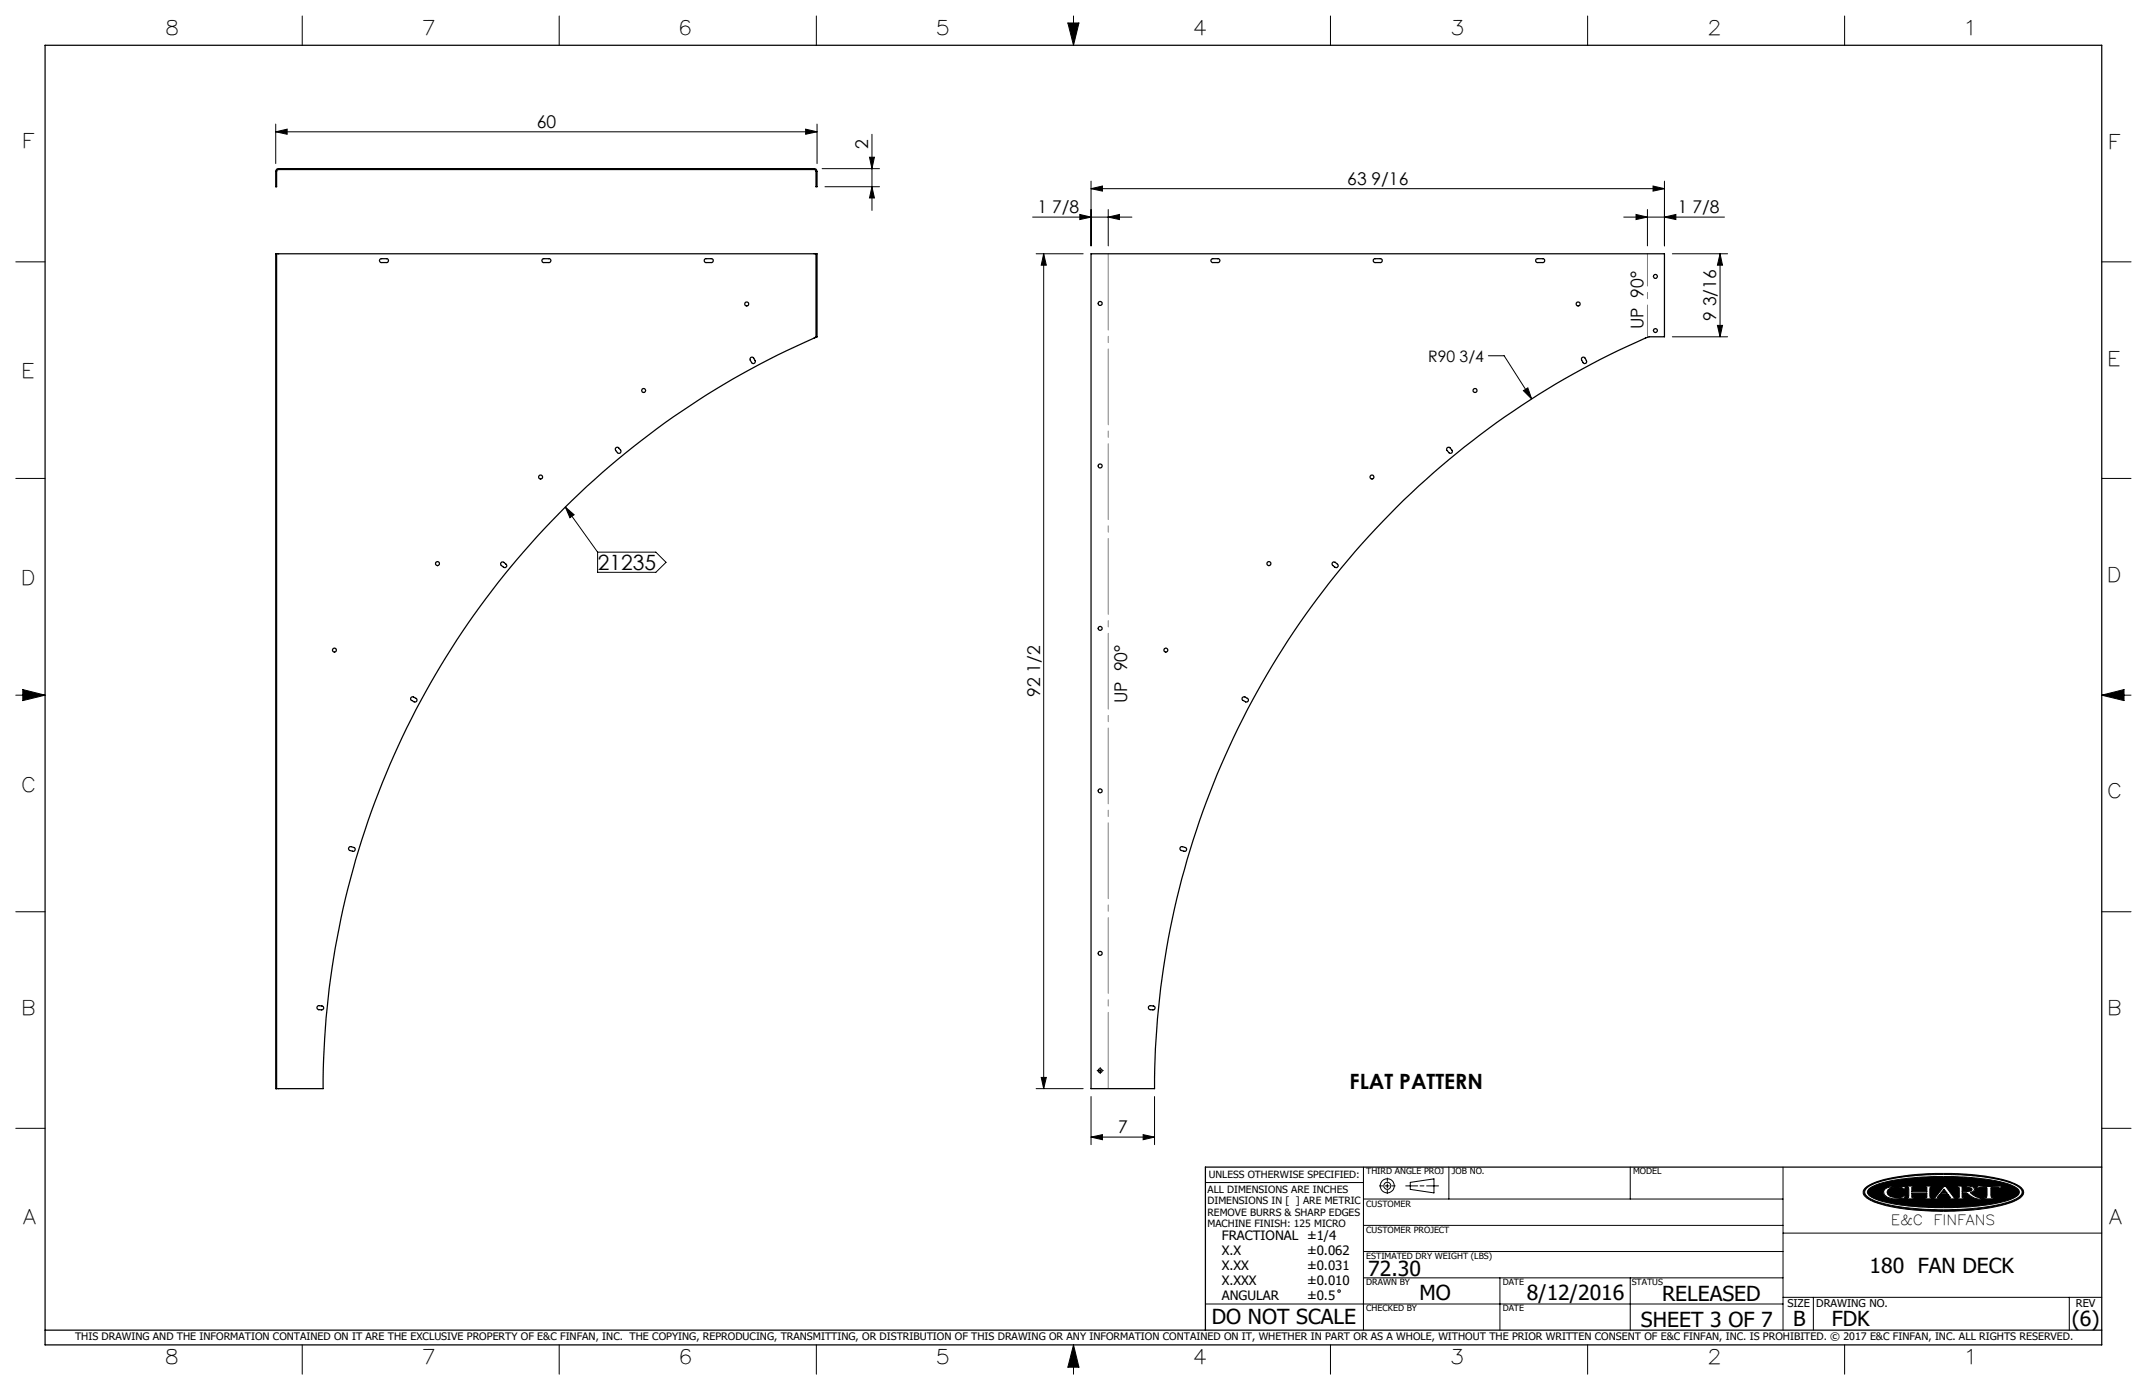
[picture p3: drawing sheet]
<svg xmlns="http://www.w3.org/2000/svg" width="432mm" height="279mm" viewBox="0 0 432 279" stroke-linecap="round" stroke-linejoin="round" font-family="sans-serif">
<g fill="none" stroke="#000" stroke-width=".2">
<path d="M60.8 3.2v5.9M112.5 3.2v5.9M164.2 3.2v5.9M214.8 4.6h2.2l-1.1 4.5zM215.9 3.2v5.9M267.6 3.2v5.9M319.3 3.2v5.9M371 3.2v5.9M55.5 26.5l2.2-.5v1zM55.5 24.9v8M55.5 26.5h108.8M162 26l2.3 .5-2.3 .5z"/>
<path d="M164.3 24.9v8M165.3 33.9h11.6M165.9 37.5h11M174.9 31.6h1l-.5 2.3zM175.4 27v15.3M175.4 37.5l.5 2.3h-1zM219.4 37.9l2.3-.5v1zM219.4 36.4v13M219.4 37.9h115.4M332.5 37.4l2.3 .5-2.3 .5zM334.8 36.4v13M3.2 52.6h5.9"/>
<path d="M207.7 43.6h19.9M208.4 51h9.4M209.9 51l.5 2.3h-1zM209.9 51v167.8M217.2 43.1l2.2 .5-2.2 .5zM222.9 43.6l2.2-.5v1zM222.9 42.1v7.3M326.6 43.6h20.2M329 43.1l2.3 .5-2.3 .5zM331.3 42.1v7.3M334.8 43.6l2.2-.5v1zM336.3 51h11.2"/>
<path d="M345.9 51l.5 2.3h-1zM345.9 51v16.7M422.7 52.6h5.9M299.3 71.5h3.2l5.5 8.7M306.4 78.5l.9-.5 .7 2.2zM336.3 67.7h11.2M345.4 65.4h1l-.5 2.3zM3.2 96.2h5.9M422.7 96.2h5.9M113.7 101.9l1.8 1.6-.9 .6zM113.7 101.9l6.5 9.1M120.2 111h11.7l2 2-2 2h-11.7z"/>
<path d="M3.2 139.7h5.9M4.6 138.6l4.5 1.1-4.5 1.1zM422.7 139.7h5.9M422.7 139.7l4.5-1.1v2.2zM3.2 183.3h5.9M422.7 183.3h5.9M208.4 218.8h9.4M209.4 216.6h1l-.5 2.2zM221 215.2h.5M221.3 215v.4M3.2 226.8h5.9M219.4 228.6l2.3-.5v1z"/>
<path d="M219.4 220.4v9.7M219.4 228.6h12.8M229.9 228.1l2.3 .5-2.3 .5zM232.2 220.4v9.7M242.4 237.7h31.8M274.2 234.6v32.8M277.4 238.4h.7M278.6 238.4h.8M279 236.8v.7M279 238v.8M279 239.3v.6M279.9 238.4h.7"/>
<path d="M282.7 238.4h2.4M283.6 237.7l4.8-.7v2.8l-4.8-.7zM285.6 238.4h.8M286.9 238.4h2.4M291.4 234.6v6.4M327.9 234.6v6.4M358.6 234.6v32.8M375.3 238.7a16.2 16.2 0 0 1 7.4-2.3 55.4 55.4 0 0 1 21.3 1.1l1.9 .8a1.36 1.36 0 0 1 1.1 1.1 1.36 1.36 0 0 1-.7 1.4 23 23 0 0 1-9.9 2.4l-.5 .1a53.3 53.3 0 0 1-18.2-1.4 4.1 4.1 0 0 1-3-2 1.17 1.17 0 0 1 .6-1.2zM375.4 238.9a12.3 12.3 0 0 1 6-2.1 59.4 59.4 0 0 1 22.1 .7 4.5 4.5 0 0 1 3.1 1.9 1.36 1.36 0 0 1-.9 1.5 27.8 27.8 0 0 1-10.4 2.1l-1.1 .1a48.8 48.8 0 0 1-17.3-1.8l-1.5-.9a.94 .94 0 0 1 0-1.5zM375.8 239a15.4 15.4 0 0 1 7.6-2.1l3.6-.3 3.3-.1a44.5 44.5 0 0 1 14.2 1.7l.8 .4a1.03 1.03 0 0 1 .8 1 1.03 1.03 0 0 1-.8 1 25.5 25.5 0 0 1-9.5 2l-5 .1a43.6 43.6 0 0 1-13.5-1.6l-1.3-.8a.79 .79 0 0 1-.2-1.3zM379 239.1a5 5 0 0 1 3.5-.6h.7l-.2 .6-.5-.4a3.4 3.4 0 0 0-2.8 .4l-.2 .5 .2 .5a3.1 3.1 0 0 0 2.8 .5l.4-.3h.3l-.2 .5-.7 .1a3.6 3.6 0 0 1-3.3-.8l-.2-.6zM383.5 238.4h1.6v.2l-.6 .1v.8h3v-.8l-.5-.1v-.2h1.5v.2l-.3 .1-.1 .4 .1 1.5v.1l.3 .1v.2h-1.5v-.2h.4l.1-.2v-.8h-3v.8l.1 .2h.5v.2h-1.6v-.2l.3-.1 .1-.1v-1.5v-.4l-.4-.1z"/>
<path d="M391 239l.6 .9h-1.3zM391 238.4h.3l1.7 2.3 .5 .1v.2h-1.6v-.2l.4-.1-.5-.6h-1.7l-.5 .7h.6v.2h-1.5v-.2l.5-.1zM393.6 238.4h2.3l.9 .2 .3 .4-.2 .5-.7 .2 1.2 .9 1.1 .2v.2a4.2 4.2 0 0 1-2.9-1.1l-1-.1v.9l.6 .1v.2h-1.6v-.2h.3l.2-.2v-1.8l-.5-.2zM394.6 238.6h.9l.9 .2 .2 .3-.2 .3-1.8 .1zM397.9 238.3l1 .2 3.7-.1-.3 .5h-.2l-.1-.2h-1.6l.1 1.9 .6 .2v.2h-2.2v-.2l.7-.2v-1.8l-1.6-.1-.2 .2h-.3zM402.1 238.9h.1M422.7 226.8h5.9M274.2 256.9h84.4M274.2 251.6h84.4M274.2 246.3h84.4M274.2 241h84.4M301.7 256.9v10.5"/>
<path d="M327.9 256.9v10.5M358.6 247.9h64.1M60.8 270.3v5.9M112.5 270.3v5.9M164.2 270.3v5.9M215.9 270.3v5.9M215.9 270.3l1.1 4.5h-2.2zM242.4 262.1h116.2M267.6 270.3v5.9M319.3 270.3v5.9M358.6 260.8h64.1M364.7 260.8v6.6"/>
<path d="M371 270.3v5.9M416.2 260.8v6.6"/>
<circle cx="279" cy="238.4" r=".71"/>
<circle cx="279" cy="238.4" r="1.41"/>
<circle cx="269.3" cy="259.5" r=".25"/>
</g>
<g fill="none" stroke="#000" stroke-width=".25">
<path d="M9.1 9.1h413.6v261.2h-413.6zM55.6 34l.3-.1h107.9a.54 .54 0 0 1 .5 .6v3h-.2v-3.1l-.3-.3h-107.8l-.4 .4v3h-.1v-3.1zM55.6 51h108.5M55.6 51h-.1v167.8h.1M55.6 51v167.8M76.4 52.1l1.4-.1a.39 .39 0 0 1 .3 .4 .39 .39 0 0 1-.3 .4h-1.1a.39 .39 0 0 1-.3-.3 .39 .39 0 0 1 0-.4zM109.1 52.1l1.3-.1a.39 .39 0 0 1 .4 .4 .39 .39 0 0 1-.4 .4h-1a.42 .42 0 0 1-.3-.7zM141.7 52.1l1.4-.1a.39 .39 0 0 1 .3 .4 .39 .39 0 0 1-.3 .4h-1.1a.39 .39 0 0 1-.3-.3 .39 .39 0 0 1 0-.4zM164.1 51h.2v16.7M164.1 51v16.7M219.4 51h115.4v16.7h-3.1a164.4 164.4 0 0 0-99.5 151.1h-12.8zM243.7 52h1.2a.39 .39 0 0 1 .5 .4 .39 .39 0 0 1-.5 .4h-1a.4 .4 0 0 1-.3-.3 .4 .4 0 0 1 .1-.5z"/>
<path d="M276.2 52.2l.3-.2h1.1a.39 .39 0 0 1 .4 .4 .39 .39 0 0 1-.4 .4h-1a.41 .41 0 0 1-.4-.6zM309 52h1.3a.39 .39 0 0 1 .4 .4 .39 .39 0 0 1-.4 .4h-1.1a.4 .4 0 0 1-.3-.3 .4 .4 0 0 1 .1-.5zM151 71.9l.3-.1 .6 .7a.4 .4 0 0 1-.2 .5 .4 .4 0 0 1-.5-.1l-.4-.6zM163.8 67.9a164.6 164.6 0 0 0-98.8 150.9h-9.4M164.1 67.7l-.3 .2M164.1 67.7h.2M164.3 67.7l-.5 .2M318.1 72a.42 .42 0 0 1 .7 0l.3 .5a.39 .39 0 0 1-.2 .5 .39 .39 0 0 1-.5-.1l-.3-.6zM123.8 90.1l.5-.2 .5 .6a.4 .4 0 0 1-.1 .6 .4 .4 0 0 1-.5-.1l-.4-.4zM291.1 90h.5l.4 .5a.39 .39 0 0 1 0 .6 .39 .39 0 0 1-.6-.1l-.5-.7zM100.7 113.2l.4-.2 .7 .4a.39 .39 0 0 1 0 .5 .39 .39 0 0 1-.5 .1l-.5-.4zM268 113.1l.4-.1 .6 .4a.4 .4 0 0 1 0 .6 .4 .4 0 0 1-.5 0l-.5-.4z"/>
<path d="M82.6 140.3l.5-.2 .5 .3a.39 .39 0 0 1 .2 .5 .39 .39 0 0 1-.5 .2l-.6-.3zM249.8 140.3l.5-.2 .6 .3a.39 .39 0 0 1 .1 .5 .39 .39 0 0 1-.5 .2l-.6-.3zM70.2 170.4l.2-.2 .8 .2a.39 .39 0 0 1 .2 .5 .39 .39 0 0 1-.5 .2l-.6-.2-.2-.2zM237.4 170.3l.4-.1 .6 .2a.39 .39 0 0 1 .2 .5 .39 .39 0 0 1-.5 .2l-.5-.1a.4 .4 0 0 1-.2-.7zM63.8 202.3l.3-.2 .6 .1a.39 .39 0 0 1 .4 .4 .39 .39 0 0 1-.4 .4h-.6a.41 .41 0 0 1-.3-.7zM231 202.3l.3-.2 .7 .1a.39 .39 0 0 1 .3 .4 .39 .39 0 0 1-.4 .4h-.6a.41 .41 0 0 1-.3-.7zM422.7 234.6h-180.3v32.8M9.1 267.4h413.6"/>
<circle cx="332.9" cy="55.6" r=".4"/>
<circle cx="129.5" cy="78.5" r=".38"/>
<circle cx="150.2" cy="61.1" r=".4"/>
<circle cx="221.3" cy="61" r=".39"/>
<circle cx="296.7" cy="78.5" r=".39"/>
<circle cx="317.4" cy="61.1" r=".4"/>
<circle cx="332.9" cy="66.4" r=".39"/>
<circle cx="108.7" cy="95.9" r=".39"/>
<circle cx="221.3" cy="93.7" r=".39"/>
<circle cx="275.9" cy="95.9" r=".38"/>
<circle cx="88" cy="113.3" r=".4"/>
<circle cx="255.2" cy="113.3" r=".4"/>
<circle cx="67.3" cy="130.7" r=".39"/>
<circle cx="221.3" cy="126.3" r=".38"/>
<circle cx="234.5" cy="130.7" r=".39"/>
<circle cx="221.3" cy="159" r=".38"/>
<circle cx="221.3" cy="191.6" r=".39"/>
<circle cx="221.3" cy="215.2" r=".38"/>
</g>
<g fill="#000">
<path d="M383.5 238.4v.2h.3l.1 .2v1.8l-.1 .1-.3 .1v.2h1.6v-.2h-.5l-.1-.2v-.8h3v.9l-.5 .1v.2h1.5v-.2l-.3-.1-.1-.2v-1.6l.1-.3h.3v-.2h-1.5v.2l.5 .1v.8h-3v-.8l.6-.1v-.2zM391 238.4l-1.8 2.3-.5 .1v.2h1.5v-.2h-.6l.5-.7h1.7l.5 .6-.4 .1v.2h1.6v-.2l-.5-.1-1.7-2.3zM393.6 238.4v.2l.5 .2v1.8l-.2 .2h-.3v.2h1.6v-.2l-.6-.1v-.9l1 .1a3.7 3.7 0 0 0 2.9 1.1v-.2a3.4 3.4 0 0 1-2.3-1.1 .68 .68 0 0 0 .8-.2 .68 .68 0 0 0 0-.8l-.7-.3zM397.9 238.3l-.4 .6h.3l.2-.2 1.6 .1v1.8l-.2 .2h-.5v.2h2.2v-.2h-.5l-.2-.3v-1.7l1.6-.1 .1 .2h.2l.3-.5-4 .1zM375.8 239a13.3 13.3 0 0 1 6.5-2l2.7-.3 3.8-.2 7.5 .2a24.3 24.3 0 0 1 9.1 2 1.01 1.01 0 0 1 .7 .9 1.01 1.01 0 0 1-.7 1 21.9 21.9 0 0 1-8.6 1.9l-3.9 .2h-4.1l-3.8-.2a21.2 21.2 0 0 1-8.8-2l-.4-.3-.2-.5zM379.1 239a1.04 1.04 0 0 0 .7 1.7 7 7 0 0 0 3.2 .1l.2-.5h-.3l-.5 .4a2.56 2.56 0 0 1-2.8-.8 1.28 1.28 0 0 1 1.4-1.3h.2a1.49 1.49 0 0 1 1.4 .2l.4 .3 .2-.6h-.6a4.7 4.7 0 0 0-3.5 .5zM375.3 238.7a17.5 17.5 0 0 1 7.8-2.4l5.1-.4h4.8a34.5 34.5 0 0 1 12.5 2.2l.4 .2a1.36 1.36 0 0 1 .9 2 9.1 9.1 0 0 1-5.1 2.2l-.4 .1a58.1 58.1 0 0 1-23.1-.6 5.6 5.6 0 0 1-3.4-1.9v-.8zM375.3 238.9a1.14 1.14 0 0 0 .6 1.9 24 24 0 0 0 9.3 2.1l4.6 .3 3.7-.1a33.7 33.7 0 0 0 11.9-2.1l.4-.2a1.19 1.19 0 0 0 .9-1.2 1.19 1.19 0 0 0-.9-1.1 21.6 21.6 0 0 0-8.8-2.1l-5.1-.3-4.7 .1a30.2 30.2 0 0 0-11.1 2.1z" fill-rule="evenodd"/>
<path d="M215.9 270.3l-1.1 4.5h2.2zM214.8 4.6h2.2l-1.1 4.5zM4.6 138.6l4.5 1.1-4.5 1.1zM422.7 139.7l4.5-1.1v2.2zM391 239l-.7 .9h1.3zM394.6 238.6v.9l1.7-.1a.38 .38 0 0 0 .3-.4 .38 .38 0 0 0-.5-.3z" fill-rule="evenodd"/>
</g>
<path d="M220.8 215.2h-.1M221.3 214.7v-.1M221.3 215.6v.2M221.7 215.2h.2" fill="none" stroke="#000" stroke-width=".2" stroke-dasharray="15.2 1.3 1.3 1.3"/>
<path d="M331.3 51v16.8" fill="none" stroke="#808080" stroke-width=".2" stroke-dasharray="15.2 1.3 1.3 1.3" stroke-dashoffset="8.7"/>
<path d="M222.9 218.8v-167.8" fill="none" stroke="#808080" stroke-width=".2" stroke-dasharray="15.2 1.3 1.3 1.3" stroke-dashoffset="-.1"/>
<g fill="#000">
<path d="M306.4 78.5l.9-.5 .7 2.2zM113.7 101.9l1.8 1.6-.9 .6z"/>
<path d="M162 26l2.3 .5-2.3 .5zM55.5 26.5l2.2-.5v1z"/>
<path d="M175.4 37.5l.5 2.3h-1zM174.9 31.6h1l-.5 2.3z"/>
<path d="M332.5 37.4l2.3 .5-2.3 .5zM219.4 37.9l2.3-.5v1zM222.9 43.6l2.2-.5v1zM217.2 43.1l2.2 .5-2.2 .5z"/>
<path d="M329 43.1l2.3 .5-2.3 .5zM334.8 43.6l2.2-.5v1z"/>
<path d="M345.9 51l.5 2.3h-1zM345.4 65.4h1l-.5 2.3zM209.9 51l.5 2.3h-1zM209.4 216.6h1l-.5 2.2z"/>
<path d="M219.4 228.6l2.3-.5v1zM229.9 228.1l2.3 .5-2.3 .5z"/>
</g>
<g font-size="4.2">
<text x="120.2" y="114.5">21235</text>
<text x="271.4" y="218.9">FLAT PATTERN</text>
<text x="275.2" y="256.5">72.30</text>
<text x="376" y="255.9">180 FAN DECK</text>
<text x="285.5" y="261.4">MO</text>
<text x="307.1" y="261.3">8/12/2016</text>
<text x="334.3" y="261.6">RELEASED</text>
<text x="243.7" y="266.1">DO NOT SCALE</text>
<text x="330" y="266.7">SHEET 3 OF 7</text>
<text x="360.6" y="266.5">B</text>
<text x="368.4" y="266.6">FDK</text>
<text x="416.7" y="266.5">(6)</text>
</g>
<g font-size="4">
<text x="33.6" y="7.1">8</text>
<text x="85.2" y="7.1">7</text>
<text x="137" y="7.1">6</text>
<text x="188.6" y="7.1">5</text>
<text x="240.3" y="7.1">4</text>
<text x="292.1" y="7.1">3</text>
<text x="343.8" y="7.1">2</text>
<text x="395.7" y="7.1">1</text>
<text x="4.9" y="29.8">F</text>
<text x="424.5" y="29.9">F</text>
<text x="4.8" y="76">E</text>
<text x="424.3" y="73.5">E</text>
<text x="4.7" y="117.7">D</text>
<text x="424.2" y="116.9">D</text>
<text x="4.7" y="159.3">C</text>
<text x="424.2" y="160.4">C</text>
<text x="4.8" y="204">B</text>
<text x="424.3" y="204">B</text>
<text x="4.8" y="246.1">A</text>
<text x="424.3" y="246">A</text>
<text x="33.6" y="274.3">8</text>
<text x="85.2" y="274.3">7</text>
<text x="137" y="274.3">6</text>
<text x="188.6" y="274.3">5</text>
<text x="240.3" y="274.3">4</text>
<text x="292.1" y="274.3">3</text>
<text x="343.8" y="274.3">2</text>
<text x="395.8" y="274.3">1</text>
</g>
<g font-size="3.5">
<text x="107.9" y="25.7">60</text>
<text x="174.6" y="29.9" transform="rotate(-90 174.6 29.9)">2</text>
<text x="271" y="37.1">63 9/16</text>
<text x="208.7" y="42.9">1 7/8</text>
<text x="337.5" y="42.8">1 7/8</text>
<text x="345.2" y="64.5" transform="rotate(-90 345.2 64.5)">9 3/16</text>
<text x="330.6" y="66.2" transform="rotate(-90 330.6 66.2)">UP 90°</text>
<text x="209.2" y="140.1" transform="rotate(-90 209.2 140.1)">92 1/2</text>
<text x="226.7" y="141.3" transform="rotate(-90 226.7 141.3)">UP 90°</text>
<text x="224.9" y="227.8">7</text>
</g>
<text font-size="3.2" x="287.2" y="72.7">R90 3/4</text>
<g font-size="2.8">
<text x="380.3" y="246.2">E&amp;C</text>
<text x="388.9" y="246.2">FINFANS</text>
</g>
<g font-size="2.6">
<text x="245.7" y="249.3">FRACTIONAL ±1/4</text>
<text x="245.7" y="252.3">X.X</text>
<text x="245.7" y="255.3">X.XX</text>
<text x="262.9" y="252.3">±0.062</text>
<text x="262.9" y="255.3">±0.031</text>
<text x="245.7" y="258.3">X.XXX</text>
<text x="245.7" y="261.3">ANGULAR</text>
<text x="262.9" y="258.3">±0.010</text>
<text x="262.9" y="261.3">±0.5</text>
</g>
<g font-size="2.2">
<text x="359.5" y="262.8">SIZE</text>
<text x="365.3" y="262.7">DRAWING NO.</text>
<text x="417.5" y="262.8">REV</text>
</g>
<text font-size="2.1" x="15.1" y="269.4">THIS DRAWING AND THE INFORMATION CONTAINED ON IT ARE THE EXCLUSIVE PROPERTY OF E&amp;C FINFAN, INC. THE COPYING, REPRODUCING, TRANSMITTING, OR DISTRIBUTION OF THIS DRAWING OR ANY INFORMATION CONTAINED ON IT, WHETHER IN PART OR AS A WHOLE, WITHOUT THE PRIOR WRITTEN CONSENT OF E&amp;C FINFAN, INC. IS PROHIBITED. © 2017 E&amp;C FINFAN, INC. ALL RIGHTS RESERVED.</text>
<g font-size="2">
<text x="242.9" y="239.8">ALL DIMENSIONS ARE INCHES</text>
<text x="243.1" y="236.8">UNLESS OTHERWISE SPECIFIED:</text>
<text x="242.9" y="242.1">DIMENSIONS IN [ ] ARE METRIC</text>
<text x="242.9" y="244.4">REMOVE BURRS &amp; SHARP EDGES</text>
<text x="242.9" y="246.7">MACHINE FINISH: 125 MICRO</text>
</g>
<g font-size="1.7">
<text x="274.8" y="236.1">THIRD ANGLE PROJ</text>
<text x="292" y="236.1">JOB NO.</text>
<text x="328.5" y="236.1">MODEL</text>
<text x="274.8" y="242.5">CUSTOMER</text>
<text x="274.8" y="247.8">CUSTOMER PROJECT</text>
<text x="274.8" y="253.1">ESTIMATED DRY WEIGHT (LBS)</text>
<text x="274.8" y="258.3">DRAWN BY</text>
<text x="274.8" y="263.6">CHECKED BY</text>
<text x="302.2" y="263.6">DATE</text>
<text x="302.2" y="258.3">DATE</text>
<text x="328.2" y="258.3">STATUS</text>
</g>
</svg>
